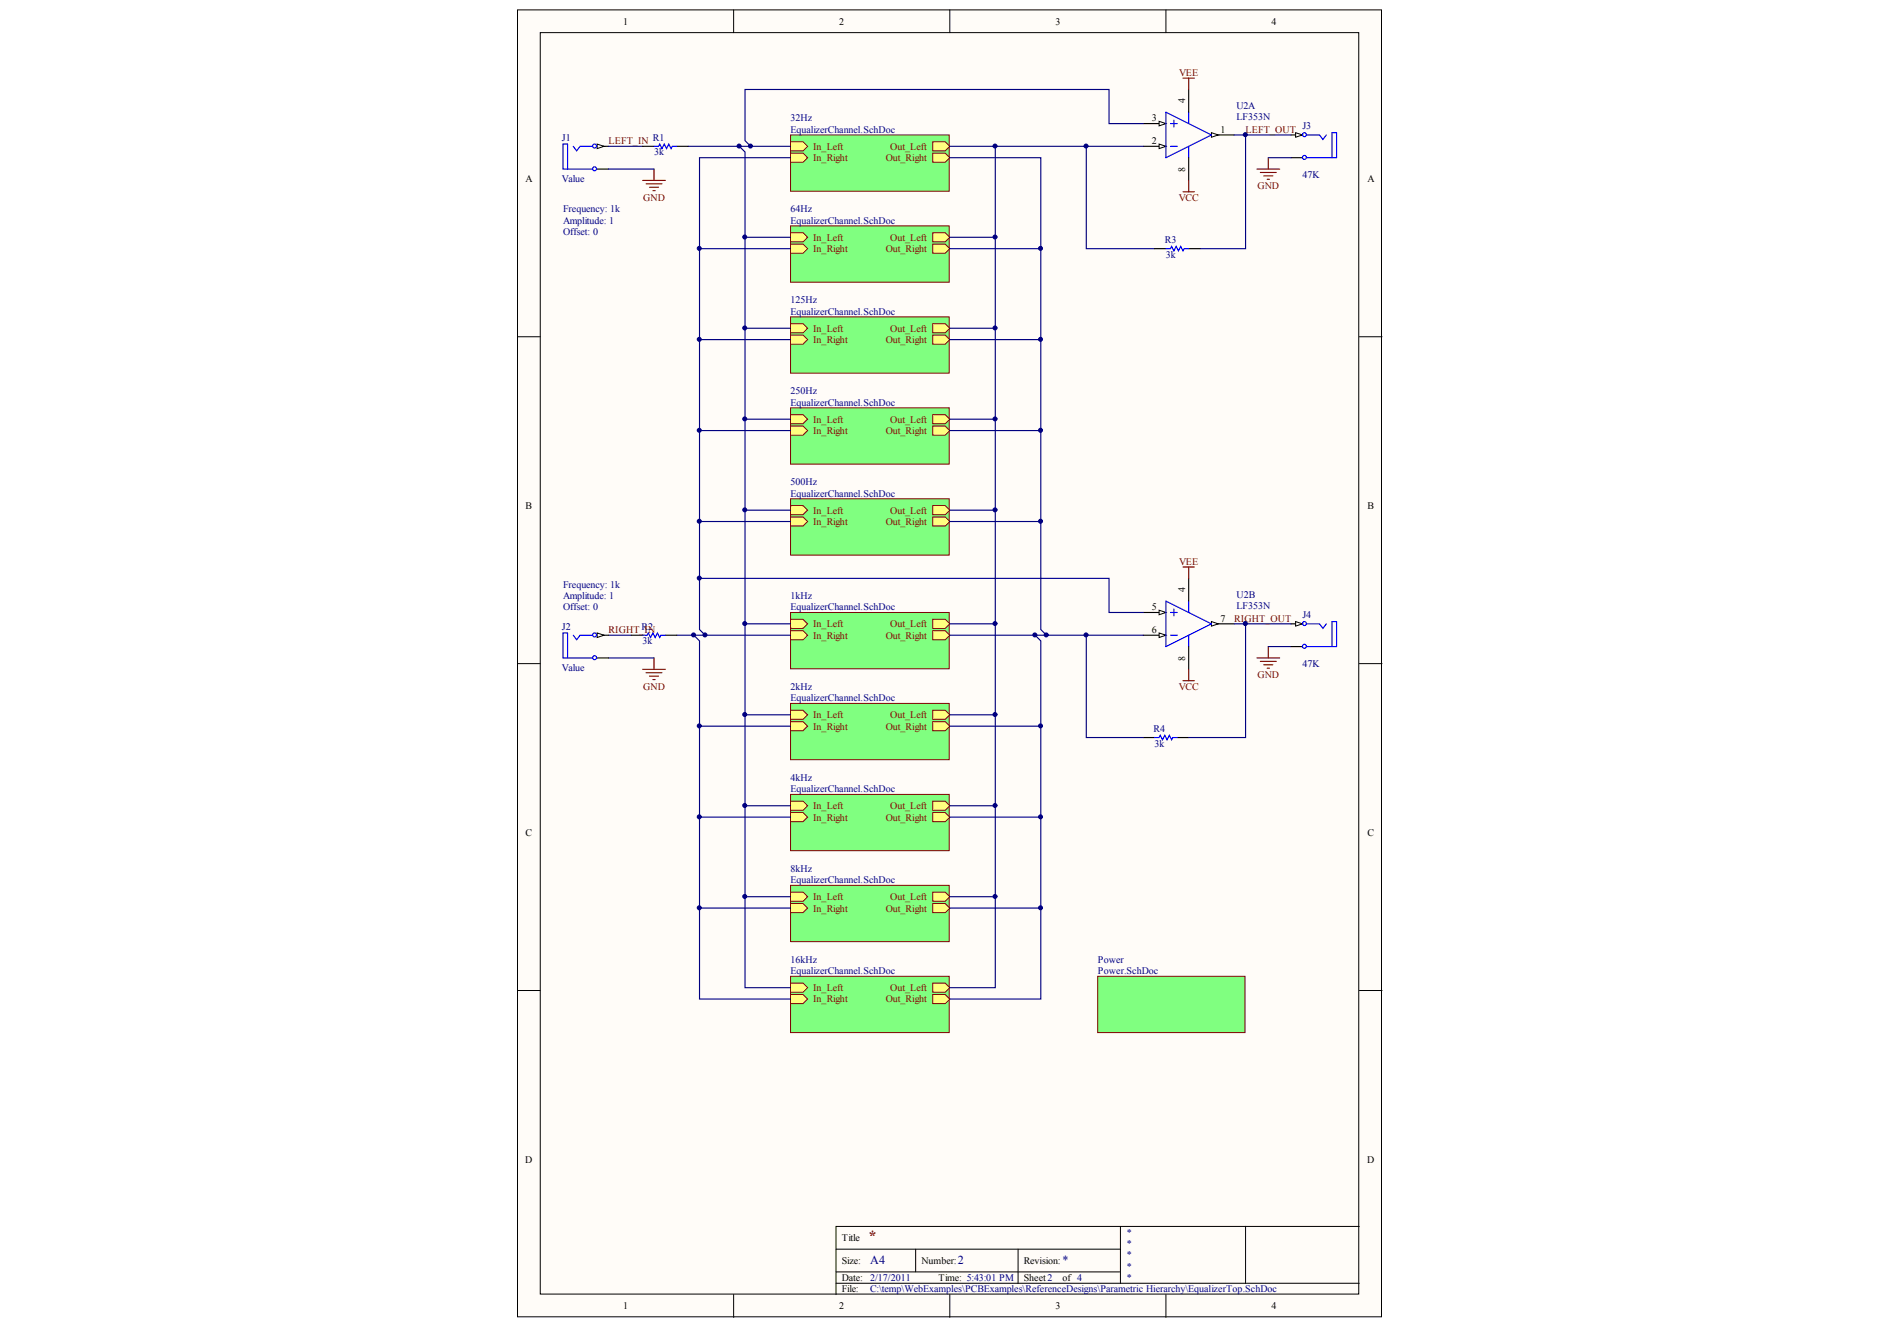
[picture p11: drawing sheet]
<svg xmlns="http://www.w3.org/2000/svg" width="289mm" height="202mm" viewBox="0 0 289 202" stroke-linecap="round" stroke-linejoin="round" font-family="sans-serif">
<g fill="#fffcf8" stroke="#000" stroke-width=".15">
<path d="M78.6 1.5h131.3v198.5h-131.3z"/>
<path d="M82.1 5h124.3v191.5h-124.3z"/>
</g>
<g fill="none" stroke="#000" stroke-width=".15">
<path d="M111.4 1.5v3.5M144.3 1.5v3.5M177.1 1.5v3.5M78.6 51.1h3.5M206.5 51.1h3.4M78.6 100.8h3.5M206.5 100.8h3.4M78.6 150.4h3.5M206.5 150.4h3.4M111.4 196.6v3.5M127 189.7h43.2M127 194.9h79.5"/>
<path d="M127 193.2h43.2M139.1 189.7v3.5M144.3 196.6v3.5M154.6 189.7v5.2M170.2 186.3v8.6M177.1 196.6v3.5M189.2 186.3h-62.2v10.3M206.5 186.3h-17.3v8.6"/>
</g>
<path d="M120.1 20.5h24.1v8.5h-24.1z" fill="#80ff80" stroke="#800000" stroke-width=".15"/>
<g fill="#ffff80" stroke="#800000" stroke-width=".15">
<path d="M120.1 21.5h1.9l.7 .7-.7 .7h-1.9z" fill-rule="evenodd"/>
<path d="M141.7 21.5h1.9l.7 .7-.7 .7h-1.9z" fill-rule="evenodd"/>
<path d="M120.1 23.3h1.9l.7 .7-.7 .6h-1.9z" fill-rule="evenodd"/>
<path d="M141.7 23.3h1.9l.7 .7-.7 .6h-1.9z" fill-rule="evenodd"/>
</g>
<path d="M120.1 34.3h24.1v8.6h-24.1z" fill="#80ff80" stroke="#800000" stroke-width=".15"/>
<g fill="#ffff80" stroke="#800000" stroke-width=".15">
<path d="M120.1 35.3h1.9l.7 .7-.7 .7h-1.9z" fill-rule="evenodd"/>
<path d="M141.7 35.3h1.9l.7 .7-.7 .7h-1.9z" fill-rule="evenodd"/>
<path d="M120.1 37.1h1.9l.7 .7-.7 .7h-1.9z" fill-rule="evenodd"/>
<path d="M141.7 37.1h1.9l.7 .7-.7 .7h-1.9z" fill-rule="evenodd"/>
</g>
<path d="M120.1 48.1h24.1v8.6h-24.1z" fill="#80ff80" stroke="#800000" stroke-width=".15"/>
<g fill="#ffff80" stroke="#800000" stroke-width=".15">
<path d="M120.1 49.2h1.9l.7 .7-.7 .6h-1.9z" fill-rule="evenodd"/>
<path d="M141.7 49.2h1.9l.7 .7-.7 .6h-1.9z" fill-rule="evenodd"/>
<path d="M120.1 50.9h1.9l.7 .7-.7 .7h-1.9z" fill-rule="evenodd"/>
<path d="M141.7 50.9h1.9l.7 .7-.7 .7h-1.9z" fill-rule="evenodd"/>
</g>
<path d="M120.1 61.9h24.1v8.6h-24.1z" fill="#80ff80" stroke="#800000" stroke-width=".15"/>
<g fill="#ffff80" stroke="#800000" stroke-width=".15">
<path d="M120.1 63h1.9l.7 .7-.7 .7h-1.9z" fill-rule="evenodd"/>
<path d="M141.7 63h1.9l.7 .7-.7 .7h-1.9z" fill-rule="evenodd"/>
<path d="M120.1 64.7h1.9l.7 .7-.7 .7h-1.9z" fill-rule="evenodd"/>
<path d="M141.7 64.7h1.9l.7 .7-.7 .7h-1.9z" fill-rule="evenodd"/>
</g>
<path d="M120.1 75.8h24.1v8.5h-24.1z" fill="#80ff80" stroke="#800000" stroke-width=".15"/>
<g fill="#ffff80" stroke="#800000" stroke-width=".15">
<path d="M120.1 76.8h1.9l.7 .7-.7 .7h-1.9z" fill-rule="evenodd"/>
<path d="M141.7 76.8h1.9l.7 .7-.7 .7h-1.9z" fill-rule="evenodd"/>
<path d="M120.1 78.5h1.9l.7 .7-.7 .7h-1.9z" fill-rule="evenodd"/>
<path d="M141.7 78.5h1.9l.7 .7-.7 .7h-1.9z" fill-rule="evenodd"/>
</g>
<path d="M120.1 93h24.1v8.6h-24.1z" fill="#80ff80" stroke="#800000" stroke-width=".15"/>
<g fill="#ffff80" stroke="#800000" stroke-width=".15">
<path d="M120.1 94.1h1.9l.7 .6-.7 .7h-1.9z" fill-rule="evenodd"/>
<path d="M141.7 94.1h1.9l.7 .6-.7 .7h-1.9z" fill-rule="evenodd"/>
<path d="M120.1 95.8h1.9l.7 .7-.7 .7h-1.9z" fill-rule="evenodd"/>
<path d="M141.7 95.8h1.9l.7 .7-.7 .7h-1.9z" fill-rule="evenodd"/>
</g>
<path d="M120.1 106.8h24.1v8.6h-24.1z" fill="#80ff80" stroke="#800000" stroke-width=".15"/>
<g fill="#ffff80" stroke="#800000" stroke-width=".15">
<path d="M120.1 107.9h1.9l.7 .7-.7 .6h-1.9z" fill-rule="evenodd"/>
<path d="M141.7 107.9h1.9l.7 .7-.7 .6h-1.9z" fill-rule="evenodd"/>
<path d="M120.1 109.6h1.9l.7 .7-.7 .7h-1.9z" fill-rule="evenodd"/>
<path d="M141.7 109.6h1.9l.7 .7-.7 .7h-1.9z" fill-rule="evenodd"/>
</g>
<path d="M120.1 120.6h24.1v8.6h-24.1z" fill="#80ff80" stroke="#800000" stroke-width=".15"/>
<g fill="#ffff80" stroke="#800000" stroke-width=".15">
<path d="M120.1 121.7h1.9l.7 .7-.7 .7h-1.9z" fill-rule="evenodd"/>
<path d="M141.7 121.7h1.9l.7 .7-.7 .7h-1.9z" fill-rule="evenodd"/>
<path d="M120.1 123.4h1.9l.7 .7-.7 .7h-1.9z" fill-rule="evenodd"/>
<path d="M141.7 123.4h1.9l.7 .7-.7 .7h-1.9z" fill-rule="evenodd"/>
</g>
<path d="M120.1 134.5h24.1v8.5h-24.1z" fill="#80ff80" stroke="#800000" stroke-width=".15"/>
<g fill="#ffff80" stroke="#800000" stroke-width=".15">
<path d="M120.1 135.5h1.9l.7 .7-.7 .7h-1.9z" fill-rule="evenodd"/>
<path d="M141.7 135.5h1.9l.7 .7-.7 .7h-1.9z" fill-rule="evenodd"/>
<path d="M120.1 137.2h1.9l.7 .7-.7 .7h-1.9z" fill-rule="evenodd"/>
<path d="M141.7 137.2h1.9l.7 .7-.7 .7h-1.9z" fill-rule="evenodd"/>
</g>
<path d="M120.1 148.3h24.1v8.5h-24.1z" fill="#80ff80" stroke="#800000" stroke-width=".15"/>
<g fill="#ffff80" stroke="#800000" stroke-width=".15">
<path d="M120.1 149.3h1.9l.7 .7-.7 .7h-1.9z" fill-rule="evenodd"/>
<path d="M141.7 149.3h1.9l.7 .7-.7 .7h-1.9z" fill-rule="evenodd"/>
<path d="M120.1 151h1.9l.7 .7-.7 .7h-1.9z" fill-rule="evenodd"/>
<path d="M141.7 151h1.9l.7 .7-.7 .7h-1.9z" fill-rule="evenodd"/>
</g>
<path d="M90.7 22.2h1.7" fill="none" stroke="#000" stroke-width=".17"/>
<path d="M90.7 21.9l1 .3-1 .4z" fill="#fffcf8" stroke="#000" stroke-width=".15"/>
<path d="M90.7 25.7h1.7M196.1 20.5h1.7" fill="none" stroke="#000" stroke-width=".17"/>
<g fill="none" stroke="#00f" stroke-width=".17">
<path d="M86.2 25.7v-3.8h-.7v3.8h4.5M87.1 22.2l.5 .7 .5-.7h1.9"/>
<circle cx="90.3" cy="22.2" r=".3"/>
<circle cx="90.3" cy="25.6" r=".3"/>
</g>
<path d="M196.8 20.2l1 .3-1 .3z" fill="#fffcf8" stroke="#000" stroke-width=".15"/>
<path d="M173.7 18.8h3.4M196.1 24h1.7" fill="none" stroke="#000" stroke-width=".17"/>
<g fill="none" stroke="#00f" stroke-width=".17">
<path d="M198.5 20.5h1.9l.6 .7 .5-.7M198.5 24h4.5v-3.8h-.7v3.8"/>
<circle cx="198.2" cy="23.9" r=".3"/>
<circle cx="198.2" cy="20.5" r=".3"/>
</g>
<g fill="none" stroke="#000080" stroke-width=".17">
<path d="M92.4 25.7h6.9M112.3 22.2l.9 .9v126.9h6.9M113.2 36h6.9M106.3 51.6h13.8M113.2 49.9h6.9M106.3 79.2h13.8M106.3 65.4h13.8M113.2 77.5h6.9M113.2 63.7h6.9M92.4 99.9h6.9M113.2 94.7h6.9M106.3 110.3h13.8"/>
<path d="M113.2 108.6h6.9M106.3 137.9h13.8M106.3 124.1h13.8M113.2 136.2h6.9M113.2 122.4h6.9"/>
</g>
<path d="M97.6 27.4h3.5M98.1 27.9h2.5M98.7 28.4h1.3M99.2 29h.3M99.3 25.7v1.7M99.3 99.9v1.8M97.6 101.7h3.5M98.1 102.2h2.5M98.7 102.7h1.3M99.2 103.2h.3" fill="none" stroke="#800000" stroke-width=".17"/>
<path d="M176.1 18.4l1 .4-1 .3z" fill="#fffcf8" stroke="#000" stroke-width=".15"/>
<path d="M173.7 22.2h3.4" fill="none" stroke="#000" stroke-width=".17"/>
<path d="M176.1 21.9l1 .3-1 .4z" fill="#fffcf8" stroke="#000" stroke-width=".15"/>
<path d="M184 20.5h3.5" fill="none" stroke="#000" stroke-width=".17"/>
<path d="M184 20.2l1.1 .3-1.1 .3z" fill="#fffcf8" stroke="#000" stroke-width=".15"/>
<path d="M177.1 17l6.9 3.5-6.9 3.5zM177.8 18.8h1M178.3 18.3v1M180.6 17v1.8M177.8 22.2h1M180.6 22.2v1.8" fill="none" stroke="#00f" stroke-width=".17"/>
<path d="M180.6 13.6v3.4M180.6 24v3.4M173.7 93h3.4" fill="none" stroke="#000" stroke-width=".17"/>
<path d="M176.1 92.7l1 .3-1 .4z" fill="#fffcf8" stroke="#000" stroke-width=".15"/>
<path d="M173.7 96.5h3.4" fill="none" stroke="#000" stroke-width=".17"/>
<path d="M176.1 96.1l1 .4-1 .3z" fill="#fffcf8" stroke="#000" stroke-width=".15"/>
<path d="M184 94.7h3.5" fill="none" stroke="#000" stroke-width=".17"/>
<path d="M184 94.4l1.1 .3-1.1 .4z" fill="#fffcf8" stroke="#000" stroke-width=".15"/>
<path d="M99.3 22.2h.7l.2-.3 .4 .7 .3-.7 .3 .7 .4-.7 .3 .7 .2-.4h.7M177.1 37.8h.7l.2-.4 .3 .7 .4-.7 .3 .7 .4-.7 .3 .7 .2-.3h.7M97.6 96.5h.7l.2-.4 .3 .7 .4-.7 .3 .7 .4-.7 .3 .7 .2-.3h.7M177.1 91.3l6.9 3.4-6.9 3.5zM177.8 96.5h1M177.8 93h1M178.3 92.5v1M180.6 91.3v1.7M180.6 96.5v1.7M175.4 112h.7l.1-.3 .4 .7 .3-.7 .4 .7 .3-.7 .4 .7 .1-.4h.7" fill="none" stroke="#00f" stroke-width=".17"/>
<path d="M97.6 22.2h1.7M102.8 22.2h1.7M175.4 37.8h1.7M180.6 37.8h1.7M95.9 96.5h1.7M101.1 96.5h1.7M180.6 87.8v3.5M180.6 98.2v3.5M173.7 112h1.7M178.8 112h1.8" fill="none" stroke="#000" stroke-width=".17"/>
<g fill="none" stroke="#000080" stroke-width=".17">
<path d="M173.7 18.8h-5.2v-5.2h-55.3v7.8l.8 .8M92.4 22.2h5.2M104.5 22.2h15.6M120.1 37.8h-13.8v57.8l.8 .9M120.1 24h-13.8v13.8M144.3 24h13.8v71.6l.9 .9M144.3 22.2h20.7v15.6h10.4M144.3 36h6.9M144.3 37.8h13.8M151.2 22.2v127.8h-6.9M165 22.2h8.7M187.5 20.5h8.6"/>
<path d="M189.2 20.5v17.3h-6.9M192.7 24h3.4M144.3 49.9h6.9M144.3 51.6h13.8M144.3 77.5h6.9M144.3 63.7h6.9M144.3 79.2h13.8M144.3 65.4h13.8M92.4 96.5h3.5M102.8 96.5h17.3M105.4 96.5l.9 .8v54.4h13.8M106.3 87.8h62.2v5.2h5.2"/>
<path d="M144.3 94.7h6.9M144.3 96.5h29.4M157.2 96.5l.9 .8v54.4h-13.8M165 96.5v15.5h8.7M187.5 94.7h8.6M189.2 94.7v17.3h-8.6M192.7 98.2h3.4M144.3 108.6h6.9M144.3 110.3h13.8M144.3 136.2h6.9M144.3 122.4h6.9M144.3 137.9h13.8"/>
<path d="M144.3 124.1h13.8"/>
</g>
<g fill="none" stroke="#800000" stroke-width=".17">
<path d="M179.7 11.9h1.7M180.6 11.9v1.7M179.7 29.1h1.7M180.6 27.4v1.7M190.9 25.7h3.5M191.5 26.2h2.4M192 26.7h1.4M192.5 27.2h.3M192.7 24v1.7M179.7 86.1h1.7M180.6 86.1v1.7M190.9 99.9h3.5"/>
<path d="M192.7 98.2v1.7M179.7 103.4h1.7M180.6 101.7v1.7M191.5 100.4h2.4M192 101h1.4M192.5 101.5h.3"/>
</g>
<path d="M166.7 148.3h22.4v8.5h-22.4z" fill="#80ff80" stroke="#800000" stroke-width=".15"/>
<path d="M90.7 96.5h1.7" fill="none" stroke="#000" stroke-width=".17"/>
<path d="M90.7 96.1l1 .4-1 .3z" fill="#fffcf8" stroke="#000" stroke-width=".15"/>
<path d="M90.7 99.9h1.7M196.1 94.7h1.7" fill="none" stroke="#000" stroke-width=".17"/>
<g fill="none" stroke="#00f" stroke-width=".17">
<path d="M86.2 99.9v-3.8h-.7v3.8h4.5M87.1 96.5l.5 .7 .5-.7h1.9"/>
<circle cx="90.3" cy="99.9" r=".3"/>
<circle cx="90.3" cy="96.4" r=".3"/>
</g>
<path d="M196.8 94.4l1 .3-1 .4z" fill="#fffcf8" stroke="#000" stroke-width=".15"/>
<path d="M196.1 98.2h1.7" fill="none" stroke="#000" stroke-width=".17"/>
<g fill="none" stroke="#00f" stroke-width=".17">
<path d="M198.5 94.7h1.9l.6 .7 .5-.7M198.5 98.2h4.5v-3.8h-.7v3.8"/>
<circle cx="198.2" cy="94.7" r=".3"/>
<circle cx="198.2" cy="98.2" r=".3"/>
</g>
<g fill="#000080" stroke="#000080" stroke-width=".15">
<circle cx="105.4" cy="96.4" r=".3"/>
<circle cx="106.2" cy="137.9" r=".3"/>
<circle cx="106.2" cy="124.1" r=".3"/>
<circle cx="106.2" cy="110.2" r=".3"/>
<circle cx="106.2" cy="87.8" r=".3"/>
<circle cx="106.2" cy="79.2" r=".3"/>
<circle cx="106.2" cy="65.3" r=".3"/>
<circle cx="106.2" cy="51.5" r=".3"/>
<circle cx="106.2" cy="37.7" r=".3"/>
<circle cx="107.1" cy="96.4" r=".3"/>
<circle cx="112.3" cy="22.2" r=".3"/>
<circle cx="113.1" cy="136.1" r=".3"/>
<circle cx="113.1" cy="122.3" r=".3"/>
<circle cx="113.1" cy="108.5" r=".3"/>
<circle cx="113.1" cy="94.7" r=".3"/>
<circle cx="113.1" cy="77.4" r=".3"/>
<circle cx="113.1" cy="63.6" r=".3"/>
<circle cx="113.1" cy="49.8" r=".3"/>
<circle cx="113.1" cy="36" r=".3"/>
<circle cx="114" cy="22.2" r=".3"/>
<circle cx="151.1" cy="136.1" r=".3"/>
<circle cx="151.1" cy="122.3" r=".3"/>
<circle cx="151.1" cy="108.5" r=".3"/>
<circle cx="151.1" cy="94.7" r=".3"/>
<circle cx="151.1" cy="77.4" r=".3"/>
<circle cx="151.1" cy="63.6" r=".3"/>
<circle cx="151.1" cy="49.8" r=".3"/>
<circle cx="151.1" cy="36" r=".3"/>
<circle cx="151.1" cy="22.2" r=".3"/>
<circle cx="157.2" cy="96.4" r=".3"/>
<circle cx="158.1" cy="137.9" r=".3"/>
<circle cx="158.1" cy="124.1" r=".3"/>
<circle cx="158.1" cy="110.2" r=".3"/>
<circle cx="158.1" cy="79.2" r=".3"/>
<circle cx="158.1" cy="65.3" r=".3"/>
<circle cx="158.1" cy="51.5" r=".3"/>
<circle cx="158.1" cy="37.7" r=".3"/>
<circle cx="158.9" cy="96.4" r=".3"/>
<circle cx="165" cy="96.4" r=".3"/>
<circle cx="165" cy="22.2" r=".3"/>
<circle cx="189.2" cy="94.7" r=".3"/>
<circle cx="189.2" cy="20.5" r=".3"/>
</g>
<text font-size="2.3" fill="#800000" x="131.8" y="188.5">*</text>
<g font-size="1.8" fill="#000080">
<text x="132.2" y="192">A4</text>
<text x="145.5" y="192">2</text>
<text x="161.4" y="192">*</text>
</g>
<g font-size="1.5">
<text x="94.6" y="3.7">1</text>
<text x="127.5" y="3.7">2</text>
<text x="160.3" y="3.7">3</text>
<text x="193.1" y="3.7">4</text>
<text x="180" y="15.7" transform="rotate(-90 180 15.7)">4</text>
<text x="175" y="18.4">3</text>
<text x="175" y="21.9">2</text>
<text x="185.4" y="20.2">1</text>
<text x="79.8" y="27.7">A</text>
<text x="180" y="26.1" transform="rotate(-90 180 26.1)">8</text>
<text x="207.7" y="27.7">A</text>
<text x="79.8" y="77.3">B</text>
<text x="207.7" y="77.3">B</text>
<text x="180" y="89.9" transform="rotate(-90 180 89.9)">4</text>
<text x="175" y="92.7">5</text>
<text x="185.4" y="94.4">7</text>
<text x="175" y="96.1">6</text>
<text x="180" y="100.3" transform="rotate(-90 180 100.3)">8</text>
<text x="79.8" y="127">C</text>
<text x="207.7" y="127">C</text>
<text x="79.8" y="176.6">D</text>
<text x="207.7" y="176.6">D</text>
<text x="127.9" y="188.5">Title</text>
<text x="127.9" y="192">Size:</text>
<text x="140" y="192">Number:</text>
<text x="155.5" y="192">Revision:</text>
<text x="127.9" y="194.6">Date:</text>
<text x="127.9" y="196.3">File:</text>
<text x="142.6" y="194.6">Time: 5:43:01 PM</text>
<text x="155.5" y="194.6">Sheet2</text>
<text x="161.4" y="194.6">of 4</text>
<text x="94.6" y="198.9">1</text>
<text x="127.5" y="198.9">2</text>
<text x="160.3" y="198.9">3</text>
<text x="193.1" y="198.9">4</text>
</g>
<g font-size="1.5" fill="#800000">
<text x="179.1" y="11.5">VEE</text>
<text x="92.4" y="21.9">LEFT_IN</text>
<text x="123.5" y="22.7">In_Left</text>
<text x="135.2" y="22.7">Out_Left</text>
<text x="189.2" y="20.2">LEFT_OUT</text>
<text x="123.5" y="24.5">In_Right</text>
<text x="134.6" y="24.5">Out_Right</text>
<text x="191" y="28.8">GND</text>
<text x="97.7" y="30.5">GND</text>
<text x="179" y="30.5">VCC</text>
<text x="123.5" y="36.6">In_Left</text>
<text x="123.5" y="38.3">In_Right</text>
<text x="134.6" y="38.3">Out_Right</text>
<text x="135.2" y="36.6">Out_Left</text>
<text x="123.5" y="50.4">In_Left</text>
<text x="123.5" y="52.1">In_Right</text>
<text x="134.6" y="52.1">Out_Right</text>
<text x="135.2" y="50.4">Out_Left</text>
<text x="123.5" y="64.2">In_Left</text>
<text x="123.5" y="65.9">In_Right</text>
<text x="134.6" y="65.9">Out_Right</text>
<text x="135.2" y="64.2">Out_Left</text>
<text x="123.5" y="78">In_Left</text>
<text x="123.5" y="79.7">In_Right</text>
<text x="134.6" y="79.7">Out_Right</text>
<text x="135.2" y="78">Out_Left</text>
<text x="179.1" y="85.8">VEE</text>
<text x="123.5" y="95.3">In_Left</text>
<text x="135.2" y="95.3">Out_Left</text>
<text x="187.5" y="94.4">RIGHT_OUT</text>
<text x="92.4" y="96.1">RIGHT_IN</text>
<text x="123.5" y="97">In_Right</text>
<text x="134.6" y="97">Out_Right</text>
<text x="97.7" y="104.7">GND</text>
<text x="179" y="104.7">VCC</text>
<text x="191" y="103">GND</text>
<text x="123.5" y="109.1">In_Left</text>
<text x="123.5" y="110.8">In_Right</text>
<text x="134.6" y="110.8">Out_Right</text>
<text x="135.2" y="109.1">Out_Left</text>
<text x="123.5" y="122.9">In_Left</text>
<text x="123.5" y="124.6">In_Right</text>
<text x="134.6" y="124.6">Out_Right</text>
<text x="135.2" y="122.9">Out_Left</text>
<text x="123.5" y="136.7">In_Left</text>
<text x="135.2" y="136.7">Out_Left</text>
<text x="123.5" y="138.4">In_Right</text>
<text x="134.6" y="138.4">Out_Right</text>
<text x="123.5" y="150.5">In_Left</text>
<text x="123.5" y="152.3">In_Right</text>
<text x="134.6" y="152.3">Out_Right</text>
<text x="135.2" y="150.5">Out_Left</text>
</g>
<g font-size="1.5" fill="#000080">
<text x="187.8" y="16.5">U2A</text>
<text x="85.4" y="21.4">J1</text>
<text x="99.2" y="21.4">R1</text>
<text x="99.3" y="23.6">3k</text>
<text x="120.1" y="18.4">32Hz</text>
<text x="120.1" y="20.2">EqualizerChannel.SchDoc</text>
<text x="187.8" y="18.3">LF353N</text>
<text x="197.8" y="19.6">J3</text>
<text x="85.4" y="27.6">Value</text>
<text x="197.8" y="27.1">47K</text>
<text x="85.5" y="35.7">Offset: 0</text>
<text x="85.5" y="34">Amplitude: 1</text>
<text x="85.5" y="32.2">Frequency: 1k</text>
<text x="120.1" y="32.2">64Hz</text>
<text x="120.1" y="34">EqualizerChannel.SchDoc</text>
<text x="176.9" y="36.9">R3</text>
<text x="177.1" y="39.2">3k</text>
<text x="120.1" y="46.1">125Hz</text>
<text x="120.1" y="47.8">EqualizerChannel.SchDoc</text>
<text x="120.1" y="59.9">250Hz</text>
<text x="120.1" y="61.6">EqualizerChannel.SchDoc</text>
<text x="120.1" y="73.7">500Hz</text>
<text x="120.1" y="75.4">EqualizerChannel.SchDoc</text>
<text x="85.5" y="89.2">Frequency: 1k</text>
<text x="85.4" y="95.6">J2</text>
<text x="85.5" y="92.7">Offset: 0</text>
<text x="85.5" y="91">Amplitude: 1</text>
<text x="97.4" y="95.6">R2</text>
<text x="120.1" y="91">1kHz</text>
<text x="120.1" y="92.7">EqualizerChannel.SchDoc</text>
<text x="187.8" y="90.8">U2B</text>
<text x="187.8" y="92.5">LF353N</text>
<text x="197.8" y="93.9">J4</text>
<text x="85.4" y="101.8">Value</text>
<text x="97.6" y="97.9">3k</text>
<text x="197.8" y="101.3">47K</text>
<text x="120.1" y="104.8">2kHz</text>
<text x="120.1" y="106.5">EqualizerChannel.SchDoc</text>
<text x="175.2" y="111.2">R4</text>
<text x="175.4" y="113.4">3k</text>
<text x="120.1" y="118.6">4kHz</text>
<text x="120.1" y="120.3">EqualizerChannel.SchDoc</text>
<text x="120.1" y="132.4">8kHz</text>
<text x="120.1" y="134.1">EqualizerChannel.SchDoc</text>
<text x="120.1" y="146.2">16kHz</text>
<text x="120.1" y="147.9">EqualizerChannel.SchDoc</text>
<text x="166.7" y="146.2">Power</text>
<text x="166.7" y="147.9">Power.SchDoc</text>
<text x="171.1" y="187.6">*</text>
<text x="171.1" y="189.4">*</text>
<text x="171.1" y="191.1">*</text>
<text x="132.2" y="194.6">2/17/2011</text>
<text x="132.2" y="196.3">C:\temp\WebExamples\PCBExamples\ReferenceDesigns\Parametric Hierarchy\EqualizerTop.SchDoc</text>
<text x="171.1" y="192.8">*</text>
<text x="171.1" y="194.6">*</text>
</g>
</svg>
